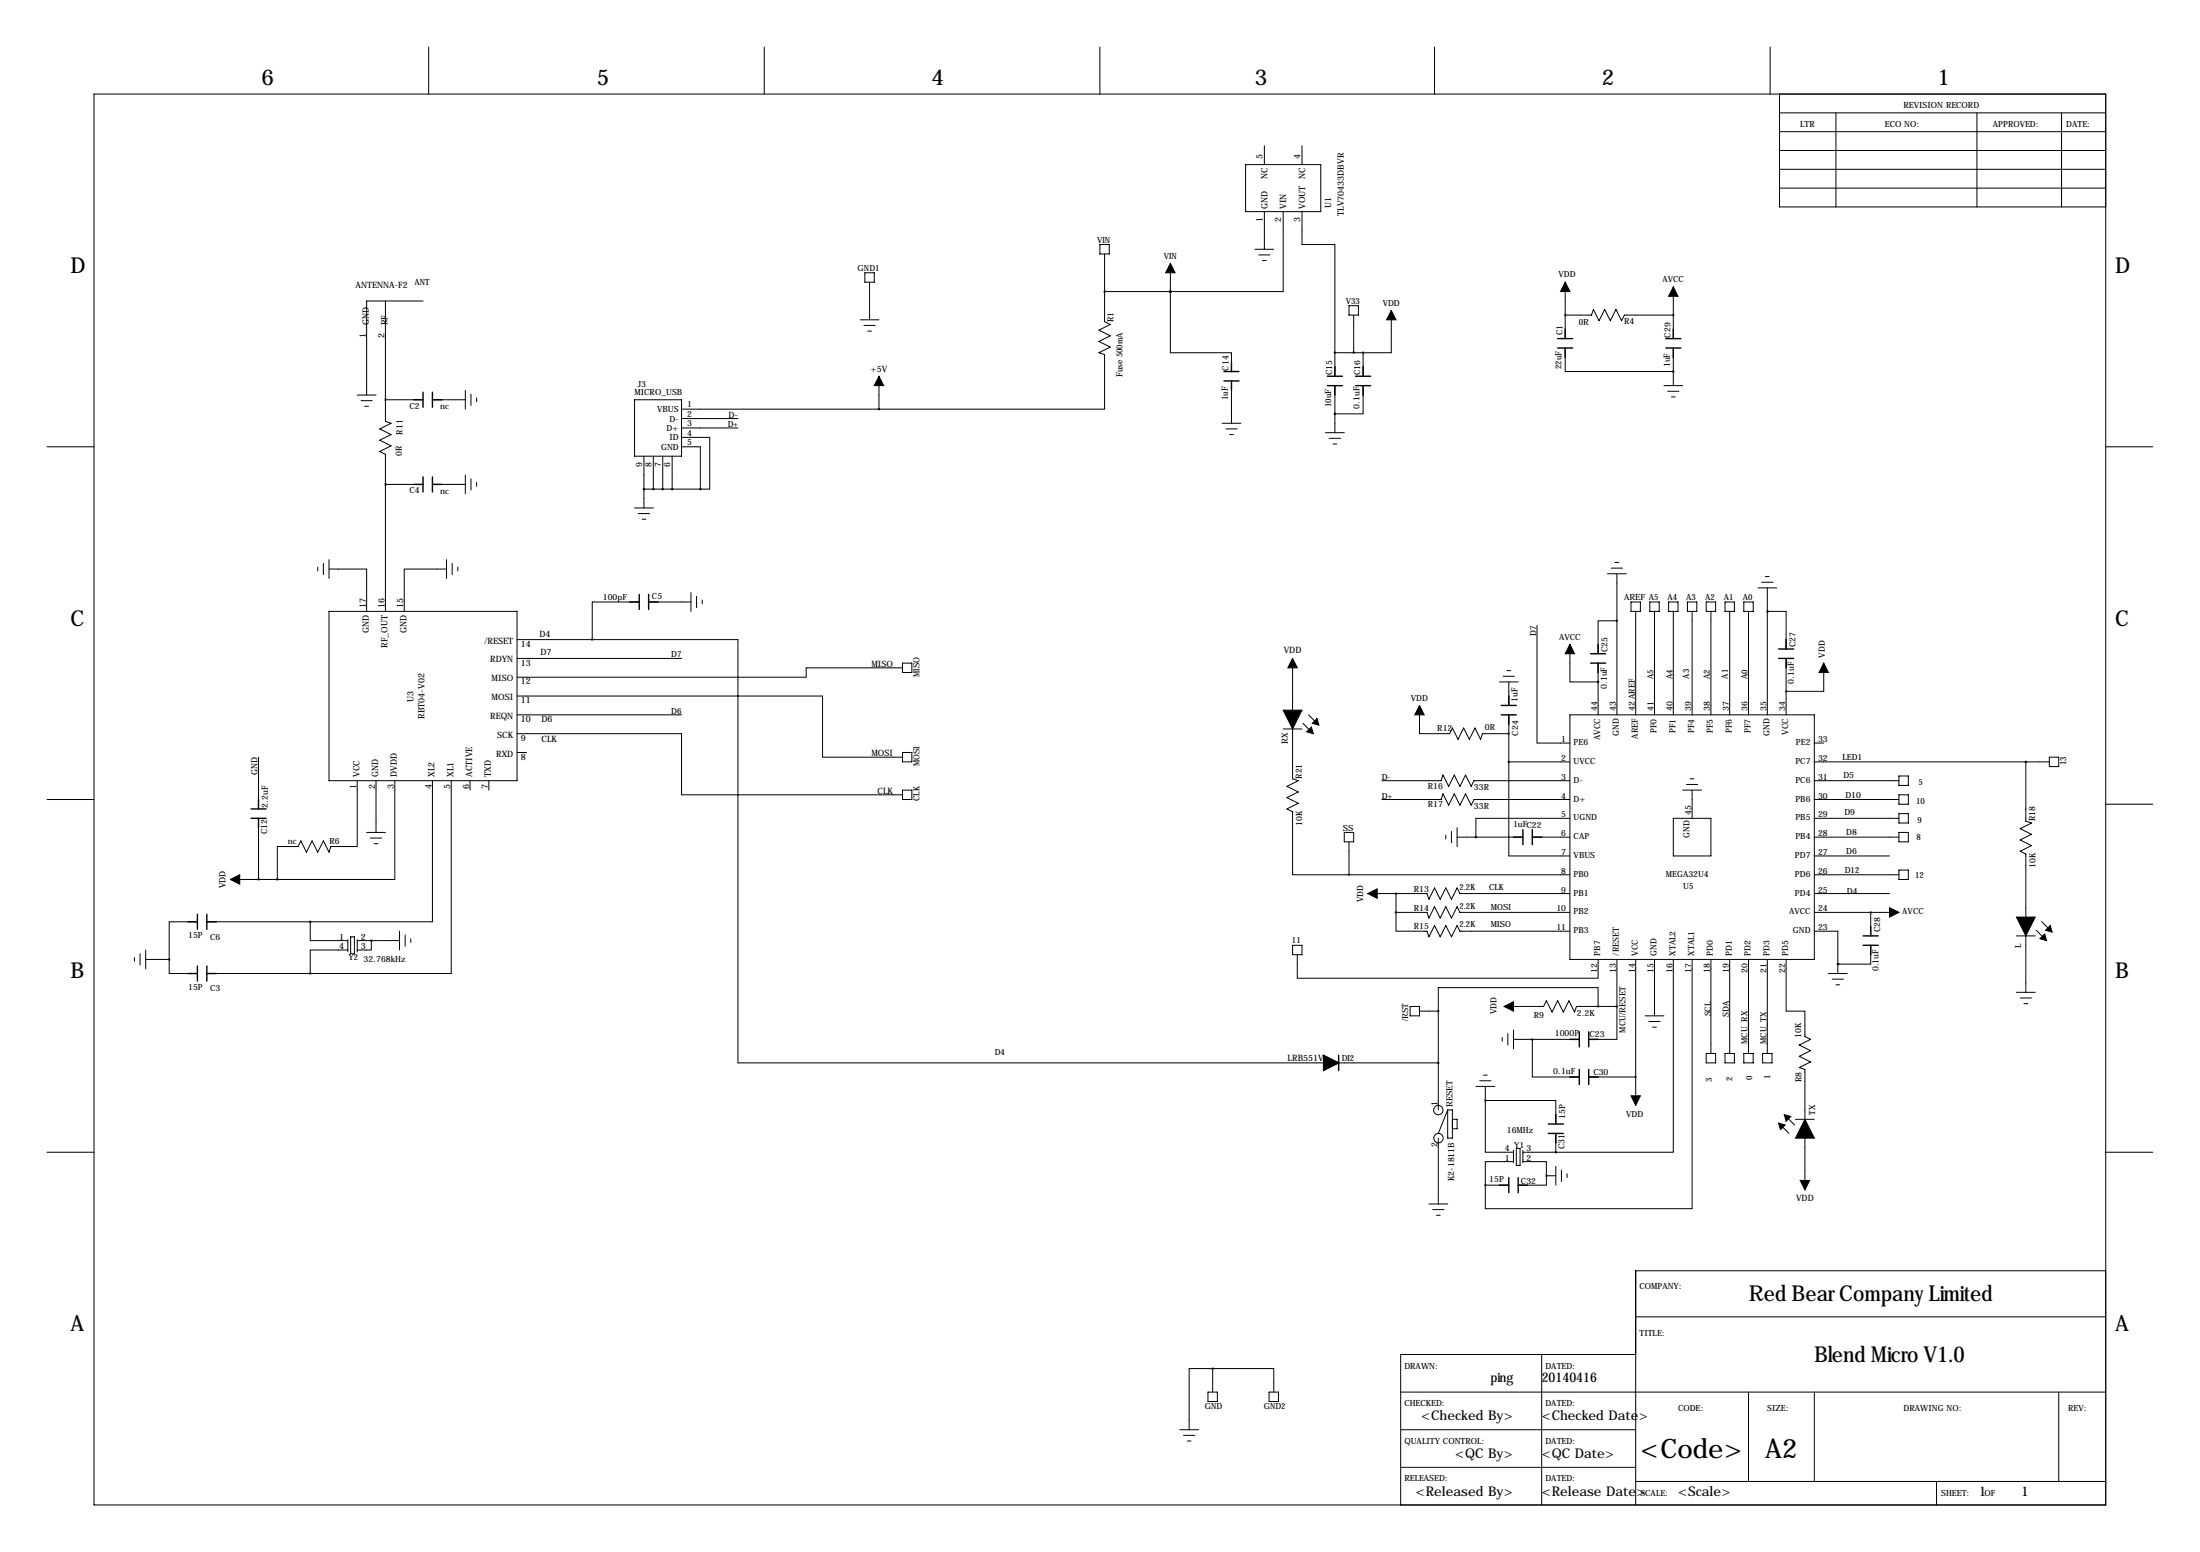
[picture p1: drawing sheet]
<svg xmlns="http://www.w3.org/2000/svg" width="594mm" height="419mm" viewBox="0 0 594 419" stroke-linecap="round" stroke-linejoin="round" font-family="sans-serif">
<g fill="none" stroke="#000" stroke-width=".27">
<path d="M115.8 12.7v12.7M206.5 12.7v12.7M297.2 12.7v12.7M387.6 12.7v12.7M478.3 12.7v12.7M25.4 25.4h543.6v381h-543.6zM341.6 39.4v5M351.8 39.4v5M480.8 25.4v30.5h88.2M480.8 30.5h88.2M480.8 35.6h88.2M496.1 30.5v25.4"/>
<path d="M534.2 30.5v25.4M557 30.5v25.4M336.5 44.4h20.4v12.7h-20.4zM341.6 57.1v10.2M346.7 57.1v21.6h-30.5M351.8 57.1v8.9h8.9v29.2M480.8 40.6h88.2M480.8 45.7h88.2M480.8 50.8h88.2M233.7 73.7h2.5v2.5h-2.5zM234.9 76.2v10.2M297.2 66h2.5v2.6h-2.5z"/>
<path d="M298.4 68.6v18.3l1.6 .7-3.1 1.6 3.1 1.5-3.1 1.5 3.1 1.5-3.1 1.5 1.5 .6v14.7h-60.9M298.4 78.7h17.8M316.2 78.7v16.5h16.5v5.1M316.2 78.7h.1M316.2 71.1v7.6M339.1 67.3h5.1M340.1 68.8h3.1M341.1 70.4h1M422.9 76.2v15.2M452.1 77.5v13.9M104.1 81.3v32.5l1.6 .5-3.1 1.5 3.1 1.5-3.1 1.6 3.1 1.5-3.1 1.5 1.5 .8v42.4M114.3 81.3h-15.2v25.4"/>
<path d="M232.4 86.4h5.1M233.4 87.9h3.1M234.4 89.4h1.1M360.7 95.2v6.4M360.7 95.2h7.6M364.5 82.6h2.5v2.5h-2.5zM365.8 85.1v10.1M368.3 95.2v6.4M375.9 83.8v11.4h-7.6M422.9 94v6.3h29.2M422.9 85.1h7.1l.5-1.5 1.6 3 1.5-3 1.5 3 1.5-3 1.5 3 .8-1.5h13.2M452.1 94v10.1"/>
<path d="M96.5 106.7h5.1M97.5 108.2h3.1M98.6 109.7h1M104.1 107.9h10.2M116.8 107.9h8.9M125.7 105.4v5.1M127.3 106.4v3.1M128.8 107.4v1.1M171.4 107.9h12.7v15.3h-12.7zM184.1 118.1h7.7v14h-2.6M184.1 110.5h53.4M184.1 113h15.3"/>
<path d="M184.1 115.6h15.3M237.5 101.6v8.9M330.2 114.3h5.1M331.2 115.8h3.1M332.2 117.3h1M332.7 102.9v11.4M358.1 116.8h5.1M359.2 118.4h3M360.2 119.9h1M360.7 104.1v12.7M368.3 104.1v7.7h-7.6M449.6 104.1h5.1"/>
<path d="M450.6 105.7h3M451.6 107.2h1M12.7 120.6h12.7M104.1 130.8h10.2M116.8 130.8h8.9M125.7 128.3v5M127.3 129.3v3M128.8 130.3v1M171.4 137.2h5.1M172.5 138.7h3M174 123.2v14M174 132.1h15.2"/>
<path d="M176.5 123.2v8.9M179.1 123.2v8.9M181.6 123.2v8.9M184.1 120.6h5.1v11.5M569 120.6h12.7M85.9 153.2v1M87.4 152.1v3.1M88.9 153.7h10.2v11.4M88.9 151.1v5.1M120.6 153.7h-11.4v11.4M120.6 151.1v5.1M122.2 152.1v3.1"/>
<path d="M123.7 153.2v1M173.5 140.2h1M434.3 154.9h5.1M435.4 153.4h3M436.4 151.9h1M436.9 154.9v38.1M475 158.8h5.1M476 157.2h3M477 155.7h1M477.5 158.8v34.2M88.9 165.1h50.8v45.7h-50.8zM139.7 177.8h44.4"/>
<path d="M139.7 172.7h20.3M160 172.7h39.4v114.3h158.2M172.7 162.6h-12.7v10.1M175.3 162.6h11.4M186.7 160v5.1M188.2 161v3.1M189.7 162.1v1M243.8 179.1h2.6v2.5h-2.6zM349.2 177.8v14M415.3 168.9v31.8h8.9M424.2 174v10.1h7.6M431.8 179.1v13.9"/>
<path d="M436.9 167.6h-5.1v8.9M440.7 162.6h2.5v2.5h-2.5zM442 165.1v27.9M445.8 162.6h2.5v2.5h-2.5zM447 165.1v27.9M450.8 162.6h2.6v2.5h-2.6zM452.1 165.1v27.9M455.9 162.6h2.6v2.5h-2.6zM457.2 165.1v27.9M461 162.6h2.5v2.5h-2.5zM462.3 165.1v27.9M466.1 162.6h2.5v2.5h-2.5z"/>
<path d="M467.4 165.1v27.9M471.2 162.6h2.5v2.5h-2.5zM472.4 165.1v27.9M477.5 165.1h5.1v10.2M482.6 177.8v15.2M492.8 179.1v7.6h-10.2M139.7 198.1h44.4v16.5h59.7M139.7 188h82.5v16.5h21.6M139.7 193h44.4M243.8 180.3h-26v2.6h-78.1M346.7 196.8h5.1M349.2 196.8v13.5l1.6 .5-3.1 1.5 3.1 1.6-3.1 1.5 3.1 1.5-3.1 1.5 1.5 .8v17h15.3"/>
<path d="M352 195.3l1.8 1.8M353.6 193l1.7 1.8M383.5 190.5v7.6h8.2l.7-1.5 1.6 3 1.5-3 1.5 3 1.5-3 1.5 3 .6-1.5h7.1M405.1 184.1h5.1M406.1 182.6h3.1M407.2 181.1h1M407.7 184.1v6.4M407.7 193v12.7M424.2 193h66v66.1h-66zM12.7 215.9h12.7M69.8 204.5v13.9M96.5 210.8v17.8h-7.1l-.5 1.5-1.5-3-1.5 3-1.6-3-1.5 3-1.5-3-.8 1.5h-5.6v8.9"/>
<path d="M101.6 210.8v14M106.7 210.8v26.7h-31.8M116.8 210.8v38.1h-33M121.9 210.8v52.1h-38.1M127 210.8v2.6M132.1 210.8v2.6M139.7 203.2h2.5M243.8 213.4h2.6v2.5h-2.6zM243.8 203.2h2.6v2.5h-2.6zM373.4 215.9h16l.5-1.5 1.5 3 1.5-3 1.6 3 1.5-3 1.5 3 .8-1.5h25.9M373.4 210.8h16l.5-1.5 1.5 3 1.5-3 1.6 3 1.5-3 1.5 3 .8-1.5h25.9M407.7 205.7v25.4h16.5"/>
<path d="M407.7 205.7h16.5M454.7 213.4h5M455.7 211.8h3M456.7 210.3h1M457.2 213.4v7.6M490.2 215.9h22.9M490.2 200.7h2.6M490.2 205.7h63.5M490.2 210.8h22.9M513.1 214.6h2.5v2.6h-2.5zM513.1 209.5h2.5v2.6h-2.5zM513.1 219.7h2.5v2.5h-2.5z"/>
<path d="M547.4 205.7v16l1.5 .5-3.1 1.6 3.1 1.5-3.1 1.5 3.1 1.5-3.1 1.6 1.6 .7v17M553.7 204.5h2.6v2.5h-2.6zM569 217.2h12.7M62.2 237.5h12.7M69.8 221v16.5M99.1 224.8h5M100.1 226.3h3M101.1 227.8h1M363.2 224.8h2.6v2.5h-2.6zM364.5 236.2h59.7M364.5 227.3v8.9M390.7 225.6v1"/>
<path d="M392.2 224.5v3.1M393.7 226.1h17.8M393.7 223.5v5.1M414 226.1h10.2M424.2 221h-25.4v5.1M452.1 221h10.2v10.1h-10.2zM490.2 231.1h20.3M490.2 221h22.9M490.2 226.1h22.9M490.2 236.2h22.9M513.1 224.8h2.5v2.5h-2.5zM513.1 234.9h2.5v2.6h-2.5z"/>
<path d="M36.3 258.6v1M37.8 257.6v3M39.4 259.1h6.3M39.4 256.5v5.1M45.7 259.1v3.8h7.6M53.3 248.9h-7.6v10.2M55.9 248.9h27.9M83.8 248.9v5.1h10.2M94 256.5h-10.2v6.4M94 253.7v3.3M94.7 253h1.1v4.6h-1.1zM96.5 253.7v3.3"/>
<path d="M96.5 254h11.4M100.3 254v2.5h-3.8M107.9 251.5v5M109.5 252.5v3M111 253.5v1M349.2 255.3h2.6v2.5h-2.6zM350.5 257.8v6.4h81.3v-5.1M369.6 241.3h16l.5 1.5 1.5-3 1.5 3 1.6-3 1.5 3 1.5-3 .8 1.5h29.7M377.2 246.4v5.1h8.4l.5 1.5 1.5-3.1 1.5 3.1 1.6-3.1 1.5 3.1 1.5-3.1 .8 1.6h29.7M377.2 246.4h8.4l.5 1.5 1.5-3 1.5 3 1.6-3 1.5 3 1.5-3 .8 1.5h29.7M377.2 241.3v5.1M436.9 259.1v12.7"/>
<path d="M442 259.1v39.3M447 259.1v15.2M452.1 259.1v52h-31.7M457.2 259.1v67.3h-55.9v-6.4M462.3 259.1v25.4M467.4 259.1v25.4M472.4 259.1v25.4M477.5 259.1v25.4M482.6 259.1v13.9h5.1v6.9l1.5 .8-3 1.5 3 1.5-3 1.5 3 1.6-3 1.5 1.5 .5v13.5M490.2 251.5h6.4v8.9M490.2 241.3h20.3M490.2 246.4h22.9"/>
<path d="M505.5 255.3v5.1h-8.9M505.5 246.4v6.3M544.8 252.7h5.1M547.4 252.7v15.3M550.2 251.2l1.7 1.8M551.7 248.9l1.8 1.8M55.9 262.9h27.9M381 271.8h2.5v2.5h-2.5zM383.5 273h5.1M388.6 273v26.7M406.4 271.8h10.7l.7-1.5 1.6 3 1.5-3 1.5 3 1.5-3 1.5 3 .6-1.5h10.9M407.4 279.1v3.1"/>
<path d="M408.9 278.1v5.1M431.8 271.8v-5.1h-43.2v6.3M436.9 271.8v8.9h-7.6M444.5 274.3h5.1M445.5 275.8h3.1M446.5 277.4h1M494 262.9h5.1M495 264.4h3.1M496.1 265.9h1M496.6 260.4h.1M496.6 260.4v2.5M544.8 268h5.1"/>
<path d="M545.8 269.5h3.1M546.9 271h1M361.7 287h26.9M391.2 299.7h1.2v7.6h-1.2zM391.2 299.7l-2.6 6.4M398.8 293.4h5.1M399.8 291.8h3M400.8 290.3h1M401.3 297.2v13.9h7.6M401.3 297.2h19.1v6.3M401.3 293.4v3.8M405.9 280.2v1"/>
<path d="M408.9 280.7h17.8M414 280.7v10.1h12.7M429.3 290.8h12.7M461 284.5h2.5v2.5h-2.5zM466.1 284.5h2.5v2.5h-2.5zM471.2 284.5h2.5v2.5h-2.5zM476.2 284.5h2.6v2.5h-2.6zM12.7 311.1h12.7M388.6 307.3v17.8M392.4 302.3h1.3v2.5h-1.3M408.9 313.7h-7.6v6.3M408.9 310.6v3.3"/>
<path d="M409.7 310.1h1v4.6h-1zM411.5 313.7h6.3v3.8M411.5 311.1h8.9M411.5 310.6v3.3M417.8 317.5v2.5h-7.6M417.8 317.5h.1M417.8 317.5h2.6M420.4 306.1v5M420.4 315v5M421.9 316v3M423.4 317v1M481.6 304.3l1.8 1.8"/>
<path d="M483.1 302l1.8 1.8M485.1 302.3h5.1M487.7 307.3v14M569 311.1h12.7M386.1 325.1h5.1M387.1 326.6h3M388.1 328.2h1M401.3 320h6.4M442 355.6h127M569 343.2h-127v63.2M326.4 375.9h2.5v2.6h-2.5zM327.7 369.6h-6.4v16.5"/>
<path d="M327.7 369.6h16.5v6.3M327.7 369.6v6.3M342.9 375.9h2.5v2.6h-2.5zM378.5 375.9h190.5M416.6 365.8v40.6M442 365.8h-63.5v40.6M472.4 375.9v24.1M490.2 375.9v24.1M556.3 375.9v24.1M318.8 386.1h5M319.8 387.6h3M320.8 389.1h1"/>
<path d="M378.5 386.1h63.5M378.5 396.2h63.5M442 400h127M523.2 400v6.4"/>
<circle cx="388.6" cy="299.8" r="1.27"/>
<circle cx="388.7" cy="307.3" r="1.27"/>
</g>
<g fill="none" stroke="#000" stroke-width=".38">
<path d="M332.7 97.8v2.5M360.7 99.1v2.5M368.3 99.1v2.5M420.9 94h4M420.9 91.4h4M422.9 88.9v2.5M422.9 94v2.5M450.1 94h4.1M450.1 91.4h4.1M452.1 88.9v2.5M452.1 94v2.5M111.8 107.9h2.5"/>
<path d="M114.3 105.9v4.1M116.8 105.9v4.1M116.8 107.9h2.6M330.7 102.9h4.1M330.7 100.3h4.1M332.7 102.9v2.5M358.6 104.1h4.1M358.6 101.6h4.1M360.7 104.1v2.6M366.3 104.1h4M366.3 101.6h4M368.3 104.1v2.6"/>
<path d="M111.8 130.8h2.5M114.3 128.8v4M116.8 128.8v4M116.8 130.8h2.6M170.2 162.6h2.5M172.7 160.5v4.1M175.3 160.5v4.1M175.3 162.6h2.5M429.8 179.1h4M429.8 176.5h4M431.8 174v2.5M431.8 179.1v2.5"/>
<path d="M480.6 177.8h4M480.6 175.3h4M482.6 172.7v2.6M482.6 177.8v2.5M405.6 190.5h4.1M405.6 193h4.1M407.7 188v2.5M407.7 193v2.6M67.8 218.4h4.1M69.8 215.9v2.5M67.8 221h4.1M69.8 221v2.5"/>
<path d="M408.9 226.1h2.6M411.5 224v4.1M414 224v4.1M414 226.1h2.6M50.8 248.9h2.5M53.3 246.9v4.1M55.9 246.9v4.1M55.9 248.9h2.5M503.4 255.3h4.1M503.4 252.7h4.1M505.5 250.2v2.5M505.5 255.3v2.5"/>
<path d="M50.8 262.9h2.5M53.3 260.9v4M55.9 260.9v4M55.9 262.9h2.5M426.7 278.6v4.1M429.3 278.6v4.1M361.7 285v4.1M424.2 280.7h2.5M424.2 290.8h2.5M426.7 288.8v4.1M429.3 288.8v4.1M429.3 280.7h2.5"/>
<path d="M429.3 290.8h2.5M407.7 318v4.1M410.2 318v4.1M418.3 303.5h4.1M418.3 306.1h4.1M420.4 301v2.5M420.4 306.1v2.5M405.1 320h2.6M410.2 320h2.5"/>
</g>
<g fill="#000" stroke="#000" stroke-width=".27">
<path d="M316.2 71.1l1.3 2.6h-2.5zM422.9 76.2l1.3 2.5h-2.6zM452.1 77.5l1.3 2.5h-2.6zM375.9 83.8l1.3 2.6h-2.6zM237.5 101.6l1.3 2.5h-2.6zM349.2 177.8l1.3 2.5h-2.5zM424.2 174l1.2 2.5h-2.5zM492.8 179.1l1.2 2.5h-2.5zM346.7 191.8h5.1l-2.6 5zM353.1 197.6l1.2-1.3 .5 1.8zM355.9 194.1l.5 1.7-1.8-.5zM383.5 190.5l1.3 2.5h-2.5z"/>
<path d="M62.2 237.5l2.6-1.3v2.6zM369.6 241.3l2.5-1.3v2.6zM510.5 245.1l2.6 1.3-2.6 1.2zM544.8 247.6h5.1l-2.5 5.1zM552.4 252.2l.6 1.8-1.8-.5zM552.7 251.2l1.3-1.3 .5 1.8zM406.4 271.8l2.5-1.3v2.5zM440.7 295.9h2.5l-1.2 2.5zM480.6 303.3l1.7 .5-1.2 1.3zM482.1 301l1.8 .5-1.3 1.3zM487.7 302.3l2.5 5h-5.1zM486.4 318.8h2.5l-1.2 2.5z"/>
</g>
<path d="M357.6 285l4.1 2-4.1 2.1z" fill="#000" stroke="#000" stroke-width=".38"/>
<path d="M176.5 132.1a.05 .05 0 0 0 .1 0 .05 .05 0 0 0-.1 0zM179 132.1a.05 .05 0 0 0 .1 0 .05 .05 0 0 0-.1 0zM189.2 132.1a.05 .05 0 0 0 .1 0 .05 .05 0 0 0-.1 0zM407.6 205.7a.05 .05 0 0 0 .1 0 .05 .05 0 0 0-.1 0zM407.6 198.1a.05 .05 0 0 0 .1 0 .05 .05 0 0 0-.1 0zM505.4 246.4a.05 .05 0 0 0 .1 0 .05 .05 0 0 0-.1 0zM441.9 290.8a.05 .05 0 0 0 .1 0 .05 .05 0 0 0-.1 0zM420.3 311.2a.05 .05 0 0 0 .1 0 .05 .05 0 0 0-.1 0zM417.8 317.5a.05 .05 0 0 0 .1 0 .05 .05 0 0 0-.1 0zM316.2 78.7a.05 .05 0 0 0 .1 0 .05 .05 0 0 0-.1 0zM365.7 95.3a.05 .05 0 0 0 .1 0 .05 .05 0 0 0-.1 0zM298.4 78.7a.05 .05 0 0 0 .1 0 .05 .05 0 0 0-.1 0zM327.6 369.6a.05 .05 0 0 0 .1 0 .05 .05 0 0 0-.1 0zM496.5 260.4a.05 .05 0 0 0 .1 0 .05 .05 0 0 0-.1 0zM547.3 205.7a.05 .05 0 0 0 .1 0 .05 .05 0 0 0-.1 0zM104.1 130.8a.05 .05 0 0 0 .1 0 .05 .05 0 0 0-.1 0zM104.1 108a.05 .05 0 0 0 .1 0 .05 .05 0 0 0-.1 0zM74.9 237.5a.05 .05 0 0 0 .1 0 .05 .05 0 0 0-.1 0zM69.8 237.5a.05 .05 0 0 0 .1 0 .05 .05 0 0 0-.1 0zM100.3 254a.05 .05 0 0 0 .1 0 .05 .05 0 0 0-.1 0zM316.2 78.7a.05 .05 0 0 0 .1 0 .05 .05 0 0 0-.1 0z" fill="#000" stroke="#000" stroke-width=".63"/>
<g font-size="7.3">
<text x="443.3" y="393.7">&lt;Code&gt;</text>
<text x="477" y="393.7">A2</text>
</g>
<g font-size="5.9">
<text x="70.6" y="22.9">6</text>
<text x="161.3" y="22.9">5</text>
<text x="251.7" y="22.9">4</text>
<text x="339.1" y="22.9">3</text>
<text x="432.8" y="22.9">2</text>
<text x="523.5" y="22.9">1</text>
<text x="19" y="73.7">D</text>
<text x="571.5" y="73.7">D</text>
<text x="19" y="168.9">C</text>
<text x="571.5" y="168.9">C</text>
<text x="19" y="264.2">B</text>
<text x="571.5" y="264.2">B</text>
<text x="472.5" y="351.2">Red Bear Company Limited</text>
<text x="19" y="359.4">A</text>
<text x="571.5" y="359.4">A</text>
<text x="490.2" y="367.7">Blend Micro V1.0</text>
</g>
<g font-size="3.6">
<text x="402.7" y="373.3">ping</text>
<text x="416.6" y="373.3">20140416</text>
<text x="384" y="383.5">&lt;Checked By&gt;</text>
<text x="416.6" y="383.5">&lt;Checked Date&gt;</text>
<text x="393.1" y="393.7">&lt;QC By&gt;</text>
<text x="416.6" y="393.7">&lt;QC Date&gt;</text>
<text x="382.5" y="403.9">&lt;Released By&gt;</text>
<text x="416.6" y="403.9">&lt;Release Date&gt;</text>
<text x="453.4" y="403.9">&lt;Scale&gt;</text>
<text x="534.7" y="403.9">1</text>
<text x="546.1" y="403.9">1</text>
</g>
<g font-size="2.4">
<text x="341.1" y="42.9" transform="rotate(-90 341.1 42.9)">5</text>
<text x="351.3" y="42.9" transform="rotate(-90 351.3 42.9)">4</text>
<text x="342.5" y="48.3" transform="rotate(-90 342.5 48.3)">NC</text>
<text x="342.5" y="56.4" transform="rotate(-90 342.5 56.4)">GND</text>
<text x="347.5" y="56.4" transform="rotate(-90 347.5 56.4)">VIN</text>
<text x="352.6" y="56.4" transform="rotate(-90 352.6 56.4)">VOUT NC</text>
<text x="359.7" y="56.1" transform="rotate(-90 359.7 56.1)">U1</text>
<text x="363.1" y="58.3" transform="rotate(-90 363.1 58.3)">TLV70433DBVR</text>
<text x="341.1" y="60" transform="rotate(-90 341.1 60)">1</text>
<text x="346.2" y="60" transform="rotate(-90 346.2 60)">2</text>
<text x="351.3" y="60" transform="rotate(-90 351.3 60)">3</text>
<text x="96.1" y="77.9">ANTENNA-F2</text>
<text x="99.6" y="87.9" transform="rotate(-90 99.6 87.9)">GND</text>
<text x="104.7" y="87.9" transform="rotate(-90 104.7 87.9)">RF</text>
<text x="98.8" y="91.3" transform="rotate(-90 98.8 91.3)">1</text>
<text x="103.9" y="91.3" transform="rotate(-90 103.9 91.3)">2</text>
<text x="235.2" y="100.3">+5V</text>
<text x="196.8" y="112.8">D-</text>
<text x="98.8" y="164.1" transform="rotate(-90 98.8 164.1)">17</text>
<text x="103.9" y="164.1" transform="rotate(-90 103.9 164.1)">16</text>
<text x="109" y="164.1" transform="rotate(-90 109 164.1)">15</text>
<text x="99.6" y="171" transform="rotate(-90 99.6 171)">GND</text>
<text x="109.8" y="171" transform="rotate(-90 109.8 171)">GND</text>
<text x="130.8" y="173.8">/RESET</text>
<text x="145.8" y="172.1">D4</text>
<text x="104.7" y="174.9" transform="rotate(-90 104.7 174.9)">RF_OUT</text>
<text x="132.4" y="178.9">RDYN</text>
<text x="140.7" y="179.7">13</text>
<text x="140.7" y="174.6">14</text>
<text x="146" y="176.9">D7</text>
<text x="346.9" y="176.4">VDD</text>
<text x="132.8" y="184">MISO</text>
<text x="140.7" y="184.8">12</text>
<text x="235.5" y="180.1">MISO</text>
<text x="111.8" y="189.5" transform="rotate(-90 111.8 189.5)">U3</text>
<text x="132.8" y="189">MOSI</text>
<text x="140.7" y="189.9">11</text>
<text x="114.7" y="194.1" transform="rotate(-90 114.7 194.1)">RBT04-V02</text>
<text x="132.4" y="194.1">REQN</text>
<text x="140.7" y="195">10</text>
<text x="146.3" y="195">D6</text>
<text x="134.3" y="199.2">SCK</text>
<text x="140.7" y="200">9</text>
<text x="146.3" y="200.3">CLK</text>
<text x="69.6" y="209.4" transform="rotate(-90 69.6 209.4)">GND</text>
<text x="97.1" y="209.8" transform="rotate(-90 97.1 209.8)">VCC</text>
<text x="102.2" y="209.8" transform="rotate(-90 102.2 209.8)">GND</text>
<text x="107.3" y="209.8" transform="rotate(-90 107.3 209.8)">DVDD</text>
<text x="117.4" y="209.8" transform="rotate(-90 117.4 209.8)">XL2</text>
<text x="122.5" y="209.8" transform="rotate(-90 122.5 209.8)">XL1</text>
<text x="127.6" y="209.8" transform="rotate(-90 127.6 209.8)">ACTIVE</text>
<text x="132.7" y="209.8" transform="rotate(-90 132.7 209.8)">TXD</text>
<text x="134.1" y="204.3">RXD</text>
<text x="140.7" y="205.1">8</text>
<text x="235.5" y="204.2">MOSI</text>
<text x="96.3" y="213.2" transform="rotate(-90 96.3 213.2)">1</text>
<text x="101.3" y="213.2" transform="rotate(-90 101.3 213.2)">2</text>
<text x="106.4" y="213.2" transform="rotate(-90 106.4 213.2)">3</text>
<text x="116.6" y="213.2" transform="rotate(-90 116.6 213.2)">4</text>
<text x="121.7" y="213.2" transform="rotate(-90 121.7 213.2)">5</text>
<text x="126.7" y="213.2" transform="rotate(-90 126.7 213.2)">6</text>
<text x="131.8" y="213.2" transform="rotate(-90 131.8 213.2)">7</text>
<text x="237.1" y="214.4">CLK</text>
<text x="61" y="239.9" transform="rotate(-90 61 239.9)">VDD</text>
<text x="91.6" y="253.7">1</text>
<text x="91.6" y="256.3">4</text>
<text x="97.5" y="253.7">2</text>
<text x="97.5" y="256.3">3</text>
<text x="347.9" y="286.4">LRB551V</text>
<text x="485.3" y="324.4">VDD</text>
</g>
<g font-size="2.3">
<text x="514.4" y="29.2">REVISION RECORD</text>
<text x="486.4" y="34.3">LTR</text>
<text x="509.3" y="34.3">ECO NO:</text>
<text x="538.5" y="34.3">APPROVED:</text>
<text x="558.3" y="34.3">DATE:</text>
<text x="296.4" y="65.5">VIN</text>
<text x="314.5" y="69.9">VIN</text>
<text x="112" y="77">ANT</text>
<text x="231.7" y="73.2">GND1</text>
<text x="421.1" y="74.7">VDD</text>
<text x="449.2" y="76.2">AVCC</text>
<text x="363.6" y="82">V33</text>
<text x="373.6" y="82.6">VDD</text>
<text x="300.8" y="87" transform="rotate(-90 300.8 87)">R1</text>
<text x="426.6" y="87.6">0R</text>
<text x="438.8" y="87.5">R4</text>
<text x="422.1" y="90.5" transform="rotate(-90 422.1 90.5)">C1</text>
<text x="451.4" y="91.2" transform="rotate(-90 451.4 91.2)">C29</text>
<text x="303.3" y="101.8" transform="rotate(-90 303.3 101.8)">Fuse 500mA</text>
<text x="332" y="100.1" transform="rotate(-90 332 100.1)">C14</text>
<text x="359.9" y="101.4" transform="rotate(-90 359.9 101.4)">C15</text>
<text x="367.5" y="101.4" transform="rotate(-90 367.5 101.4)">C16</text>
<text x="421.9" y="99.7" transform="rotate(-90 421.9 99.7)">22uF</text>
<text x="451.2" y="99.2" transform="rotate(-90 451.2 99.2)">1uF</text>
<text x="171.4" y="106.8">MICRO_USB</text>
<text x="172.4" y="104.4">J3</text>
<text x="110.6" y="110.3">C2</text>
<text x="119" y="110.5">nc</text>
<text x="177.6" y="111.3">VBUS</text>
<text x="180.9" y="113.8">D-</text>
<text x="185.7" y="110">1</text>
<text x="185.7" y="112.5">2</text>
<text x="331.7" y="108" transform="rotate(-90 331.7 108)">1uF</text>
<text x="359.7" y="109.9" transform="rotate(-90 359.7 109.9)">10uF</text>
<text x="367.4" y="110.4" transform="rotate(-90 367.4 110.4)">0.1uF</text>
<text x="108.7" y="117.4" transform="rotate(-90 108.7 117.4)">R11</text>
<text x="180.1" y="116.4">D+</text>
<text x="180.9" y="118.9">ID</text>
<text x="185.7" y="115.1">3</text>
<text x="185.7" y="117.6">4</text>
<text x="196.6" y="115.3">D+</text>
<text x="108.5" y="123" transform="rotate(-90 108.5 123)">0R</text>
<text x="178.6" y="121.5">GND</text>
<text x="185.7" y="120.1">5</text>
<text x="173.5" y="126" transform="rotate(-90 173.5 126)">9</text>
<text x="176" y="126" transform="rotate(-90 176 126)">8</text>
<text x="178.6" y="126" transform="rotate(-90 178.6 126)">7</text>
<text x="181.1" y="126" transform="rotate(-90 181.1 126)">6</text>
<text x="110.6" y="133.2">C4</text>
<text x="119" y="133.4">nc</text>
<text x="176.2" y="161.6">C5</text>
<text x="162.9" y="162.1">100pF</text>
<text x="438.8" y="162.1">AREF A5</text>
<text x="450.5" y="162.1">A4</text>
<text x="455.6" y="162.1">A3</text>
<text x="460.7" y="162.1">A2</text>
<text x="465.8" y="162.1">A1</text>
<text x="470.9" y="162.1">A0</text>
<text x="415" y="171.7" transform="rotate(-90 415 171.7)">D7</text>
<text x="421.3" y="172.7">AVCC</text>
<text x="181.4" y="177.5">D7</text>
<text x="434.3" y="176" transform="rotate(-90 434.3 176)">C25</text>
<text x="485.1" y="174.8" transform="rotate(-90 485.1 174.8)">C27</text>
<text x="493" y="177.6" transform="rotate(-90 493 177.6)">VDD</text>
<text x="248.4" y="182.8" transform="rotate(-90 248.4 182.8)">MISO</text>
<text x="446.8" y="183.4" transform="rotate(-90 446.8 183.4)">A5</text>
<text x="451.9" y="183.5" transform="rotate(-90 451.9 183.5)">A4</text>
<text x="456.4" y="183.2" transform="rotate(-90 456.4 183.2)">A3</text>
<text x="462" y="183.4" transform="rotate(-90 462 183.4)">A2</text>
<text x="466.9" y="183.2" transform="rotate(-90 466.9 183.2)">A1</text>
<text x="472.2" y="183.4" transform="rotate(-90 472.2 183.4)">A0</text>
<text x="484.7" y="184.6" transform="rotate(-90 484.7 184.6)">0.1uF</text>
<text x="381.2" y="189.2">VDD</text>
<text x="410" y="189.6" transform="rotate(-90 410 189.6)">1uF</text>
<text x="434.2" y="186.1" transform="rotate(-90 434.2 186.1)">0.1uF</text>
<text x="181.4" y="192.8">D6</text>
<text x="388.4" y="197.4">R12</text>
<text x="401.2" y="197.2">0R</text>
<text x="431.5" y="192" transform="rotate(-90 431.5 192)">44</text>
<text x="436.6" y="192" transform="rotate(-90 436.6 192)">43</text>
<text x="441.7" y="192" transform="rotate(-90 441.7 192)">42 AREF</text>
<text x="446.8" y="192" transform="rotate(-90 446.8 192)">41</text>
<text x="447.6" y="197.9" transform="rotate(-90 447.6 197.9)">PF0</text>
<text x="451.9" y="192" transform="rotate(-90 451.9 192)">40</text>
<text x="452.7" y="197.9" transform="rotate(-90 452.7 197.9)">PF1</text>
<text x="456.9" y="192" transform="rotate(-90 456.9 192)">39</text>
<text x="457.8" y="197.9" transform="rotate(-90 457.8 197.9)">PF4</text>
<text x="462" y="192" transform="rotate(-90 462 192)">38</text>
<text x="462.8" y="197.9" transform="rotate(-90 462.8 197.9)">PF5</text>
<text x="467.1" y="192" transform="rotate(-90 467.1 192)">37</text>
<text x="467.9" y="197.9" transform="rotate(-90 467.9 197.9)">PF6</text>
<text x="472.2" y="192" transform="rotate(-90 472.2 192)">36</text>
<text x="473" y="197.9" transform="rotate(-90 473 197.9)">PF7</text>
<text x="477.3" y="192" transform="rotate(-90 477.3 192)">35</text>
<text x="482.3" y="192" transform="rotate(-90 482.3 192)">34</text>
<text x="348" y="200.9" transform="rotate(-90 348 200.9)">RX</text>
<text x="410.2" y="198.6" transform="rotate(-90 410.2 198.6)">C24</text>
<text x="421.8" y="200.4">1</text>
<text x="425.2" y="201.2">PE6</text>
<text x="432.4" y="199.9" transform="rotate(-90 432.4 199.9)">AVCC</text>
<text x="437.4" y="198.8" transform="rotate(-90 437.4 198.8)">GND</text>
<text x="442.5" y="199.5" transform="rotate(-90 442.5 199.5)">AREF</text>
<text x="478.1" y="198.8" transform="rotate(-90 478.1 198.8)">GND</text>
<text x="483.2" y="198.4" transform="rotate(-90 483.2 198.4)">VCC</text>
<text x="485.3" y="201.2">PE2</text>
<text x="491.2" y="200.4">33</text>
<text x="248.4" y="206.9" transform="rotate(-90 248.4 206.9)">MOSI</text>
<text x="421.8" y="205.5">2</text>
<text x="425.2" y="206.3">UVCC</text>
<text x="485.1" y="206.3">PC7</text>
<text x="491.2" y="205.5">32</text>
<text x="497.8" y="205.2">LED1</text>
<text x="558.3" y="206.7" transform="rotate(-90 558.3 206.7)">13</text>
<text x="351.8" y="210.3" transform="rotate(-90 351.8 210.3)">R21</text>
<text x="373.4" y="215.6">D+</text>
<text x="373.4" y="210.6">D-</text>
<text x="385.8" y="212.9">R16</text>
<text x="398.3" y="213.4">33R</text>
<text x="421.8" y="210.6">3</text>
<text x="421.8" y="215.6">4</text>
<text x="425.2" y="211.4">D-</text>
<text x="485.1" y="211.4">PC6</text>
<text x="491.2" y="215.6">30</text>
<text x="491.2" y="210.6">31</text>
<text x="498.1" y="210.1">D5</text>
<text x="498.6" y="215.4">D10</text>
<text x="518.3" y="212.1">5</text>
<text x="72.4" y="218.1" transform="rotate(-90 72.4 218.1)">2.2uF</text>
<text x="248.4" y="216.4" transform="rotate(-90 248.4 216.4)">CLK</text>
<text x="385.8" y="218">R17</text>
<text x="398.3" y="218.4">33R</text>
<text x="421.8" y="220.7">5</text>
<text x="425.2" y="216.5">D+</text>
<text x="425.2" y="221.5">UGND</text>
<text x="456.9" y="220" transform="rotate(-90 456.9 220)">45</text>
<text x="485.1" y="221.5">PB5</text>
<text x="485.1" y="216.5">PB6</text>
<text x="491.2" y="220.7">29</text>
<text x="498.3" y="220">D9</text>
<text x="517.7" y="217.2">10</text>
<text x="549.9" y="221.8" transform="rotate(-90 549.9 221.8)">R18</text>
<text x="72.2" y="225.3" transform="rotate(-90 72.2 225.3)">C12</text>
<text x="77.8" y="227.9">nc</text>
<text x="89" y="227.8">R6</text>
<text x="351.9" y="223" transform="rotate(-90 351.9 223)">10K</text>
<text x="362.8" y="224.3">SS</text>
<text x="408.8" y="223.4">1uFC22</text>
<text x="421.8" y="225.8">6</text>
<text x="425.2" y="226.6">CAP</text>
<text x="456.5" y="226.2" transform="rotate(-90 456.5 226.2)">GND</text>
<text x="485.1" y="226.6">PB4</text>
<text x="491.2" y="225.8">28</text>
<text x="498.9" y="225.6">D8</text>
<text x="517.8" y="226.8">8</text>
<text x="518.1" y="222.2">9</text>
<text x="421.8" y="230.9">7</text>
<text x="425.2" y="231.7">VBUS</text>
<text x="485" y="231.7">PD7</text>
<text x="491.2" y="230.9">27</text>
<text x="498.9" y="230.6">D6</text>
<text x="421.8" y="236">8</text>
<text x="425.2" y="236.8">PB0</text>
<text x="450.1" y="236.8">MEGA32U4</text>
<text x="485" y="236.8">PD6</text>
<text x="491.2" y="236">26</text>
<text x="498.5" y="235.7">D12</text>
<text x="517.5" y="237">12</text>
<text x="550" y="234.5" transform="rotate(-90 550 234.5)">10K</text>
<text x="368.3" y="243.6" transform="rotate(-90 368.3 243.6)">VDD</text>
<text x="382" y="240.8">R13</text>
<text x="382" y="245.9">R14</text>
<text x="394.4" y="240.3">2.2K</text>
<text x="394.4" y="245.4">2.2K</text>
<text x="402.3" y="240.3">CLK</text>
<text x="402.8" y="245.6">MOSI</text>
<text x="421.8" y="241">9</text>
<text x="425.2" y="241.9">PB1</text>
<text x="454.8" y="240">U5</text>
<text x="485" y="241.9">PD4</text>
<text x="491.2" y="241">25</text>
<text x="499" y="241.3">D4</text>
<text x="382" y="251">R15</text>
<text x="394.4" y="250.5">2.2K</text>
<text x="402.8" y="250.4">MISO</text>
<text x="420.5" y="246.1">10</text>
<text x="420.5" y="251.2">11</text>
<text x="425.2" y="246.9">PB2</text>
<text x="483.4" y="246.9">AVCC</text>
<text x="491.2" y="251.2">23</text>
<text x="491.2" y="246.1">24</text>
<text x="508" y="251.7" transform="rotate(-90 508 251.7)">C28</text>
<text x="514" y="246.7">AVCC</text>
<text x="50.9" y="253.3">15P</text>
<text x="56.8" y="253.7">C6</text>
<text x="349.1" y="254.8">11</text>
<text x="425.2" y="252">PB3</text>
<text x="484.5" y="252">GND</text>
<text x="546.1" y="255.9" transform="rotate(-90 546.1 255.9)">L</text>
<text x="94.2" y="259.3">Y2</text>
<text x="98.2" y="259.8">32.768kHz</text>
<text x="431.5" y="262.7" transform="rotate(-90 431.5 262.7)">12</text>
<text x="432.4" y="258.1" transform="rotate(-90 432.4 258.1)">PB7</text>
<text x="436.6" y="262.7" transform="rotate(-90 436.6 262.7)">13</text>
<text x="437.4" y="258.1" transform="rotate(-90 437.4 258.1)">/RESET</text>
<text x="441.7" y="262.7" transform="rotate(-90 441.7 262.7)">14</text>
<text x="442.5" y="258.1" transform="rotate(-90 442.5 258.1)">VCC</text>
<text x="446.8" y="262.7" transform="rotate(-90 446.8 262.7)">15</text>
<text x="447.6" y="258.1" transform="rotate(-90 447.6 258.1)">GND</text>
<text x="451.9" y="262.7" transform="rotate(-90 451.9 262.7)">16</text>
<text x="452.7" y="258.1" transform="rotate(-90 452.7 258.1)">XTAL2</text>
<text x="456.9" y="262.7" transform="rotate(-90 456.9 262.7)">17</text>
<text x="457.8" y="258.1" transform="rotate(-90 457.8 258.1)">XTAL1</text>
<text x="462" y="262.7" transform="rotate(-90 462 262.7)">18</text>
<text x="462.8" y="258.1" transform="rotate(-90 462.8 258.1)">PD0</text>
<text x="467.1" y="262.7" transform="rotate(-90 467.1 262.7)">19</text>
<text x="467.9" y="258.1" transform="rotate(-90 467.9 258.1)">PD1</text>
<text x="472.2" y="262.7" transform="rotate(-90 472.2 262.7)">20</text>
<text x="473" y="258.1" transform="rotate(-90 473 258.1)">PD2</text>
<text x="477.3" y="262.7" transform="rotate(-90 477.3 262.7)">21</text>
<text x="478.1" y="258.1" transform="rotate(-90 478.1 258.1)">PD3</text>
<text x="482.3" y="262.7" transform="rotate(-90 482.3 262.7)">22</text>
<text x="483.2" y="258.1" transform="rotate(-90 483.2 258.1)">PD5</text>
<text x="507.6" y="262.3" transform="rotate(-90 507.6 262.3)">0.1uF</text>
<text x="50.9" y="267.3">15P</text>
<text x="56.8" y="267.7">C3</text>
<text x="380.5" y="275.7" transform="rotate(-90 380.5 275.7)">/RST</text>
<text x="404.4" y="273.8" transform="rotate(-90 404.4 273.8)">VDD</text>
<text x="414.4" y="274.8">R9</text>
<text x="426.1" y="274.4">2.2K</text>
<text x="462.3" y="274.5" transform="rotate(-90 462.3 274.5)">SCL</text>
<text x="467.1" y="274.6" transform="rotate(-90 467.1 274.6)">SDA</text>
<text x="420.1" y="279.7">1000P</text>
<text x="429.5" y="279.9">C23</text>
<text x="439.2" y="278.8" transform="rotate(-90 439.2 278.8)">MCU/RESET</text>
<text x="472.2" y="281.9" transform="rotate(-90 472.2 281.9)">MCU_RX</text>
<text x="477.3" y="281.9" transform="rotate(-90 477.3 281.9)">MCU_TX</text>
<text x="486.7" y="280.2" transform="rotate(-90 486.7 280.2)">10K</text>
<text x="268.8" y="285">D4</text>
<text x="362.5" y="286.5">DI2</text>
<text x="419.7" y="289.9">0.1uF</text>
<text x="430.5" y="290.3">C30</text>
<text x="462.5" y="292.2" transform="rotate(-90 462.5 292.2)">3</text>
<text x="468.1" y="291.9" transform="rotate(-90 468.1 291.9)">2</text>
<text x="473.5" y="291.7" transform="rotate(-90 473.5 291.7)">0</text>
<text x="478.3" y="291.4" transform="rotate(-90 478.3 291.4)">1</text>
<text x="486.8" y="292.2" transform="rotate(-90 486.8 292.2)">R8</text>
<text x="388.4" y="298.7" transform="rotate(-90 388.4 298.7)">1</text>
<text x="392.4" y="299" transform="rotate(-90 392.4 299)">RESET</text>
<text x="407.2" y="305.9">16MHz</text>
<text x="422.9" y="302.2" transform="rotate(-90 422.9 302.2)">15P</text>
<text x="439.4" y="301.8">VDD</text>
<text x="490.5" y="301" transform="rotate(-90 490.5 301)">TX</text>
<text x="388.4" y="309.7" transform="rotate(-90 388.4 309.7)">2</text>
<text x="406.6" y="310.9">4</text>
<text x="409.1" y="309.9">Y1</text>
<text x="412.5" y="310.9">3</text>
<text x="422.7" y="310.4" transform="rotate(-90 422.7 310.4)">C31</text>
<text x="406.6" y="313.4">1</text>
<text x="412.5" y="313.4">2</text>
<text x="392.9" y="318.9" transform="rotate(-90 392.9 318.9)">K2-1811B</text>
<text x="402.4" y="319.1">15P</text>
<text x="411" y="319.8">C32</text>
<text x="443" y="348">COMPANY:</text>
<text x="443" y="360.7">TITLE:</text>
<text x="379.5" y="369.6">DRAWN:</text>
<text x="417.6" y="369.6">DATED:</text>
<text x="325.5" y="380.5">GND</text>
<text x="341.5" y="380.5">GND2</text>
<text x="379.5" y="379.7">CHECKED:</text>
<text x="417.6" y="379.7">DATED:</text>
<text x="453.4" y="381">CODE:</text>
<text x="477.5" y="381">SIZE:</text>
<text x="514.4" y="381">DRAWING NO:</text>
<text x="558.8" y="381">REV:</text>
<text x="379.5" y="389.9">QUALITY CONTROL:</text>
<text x="417.6" y="389.9">DATED:</text>
<text x="379.5" y="400">RELEASED:</text>
<text x="417.6" y="400">DATED:</text>
<text x="443.2" y="403.9">SCALE:</text>
<text x="524.5" y="403.9">SHEET:</text>
<text x="536.2" y="403.9">OF</text>
</g>
</svg>
